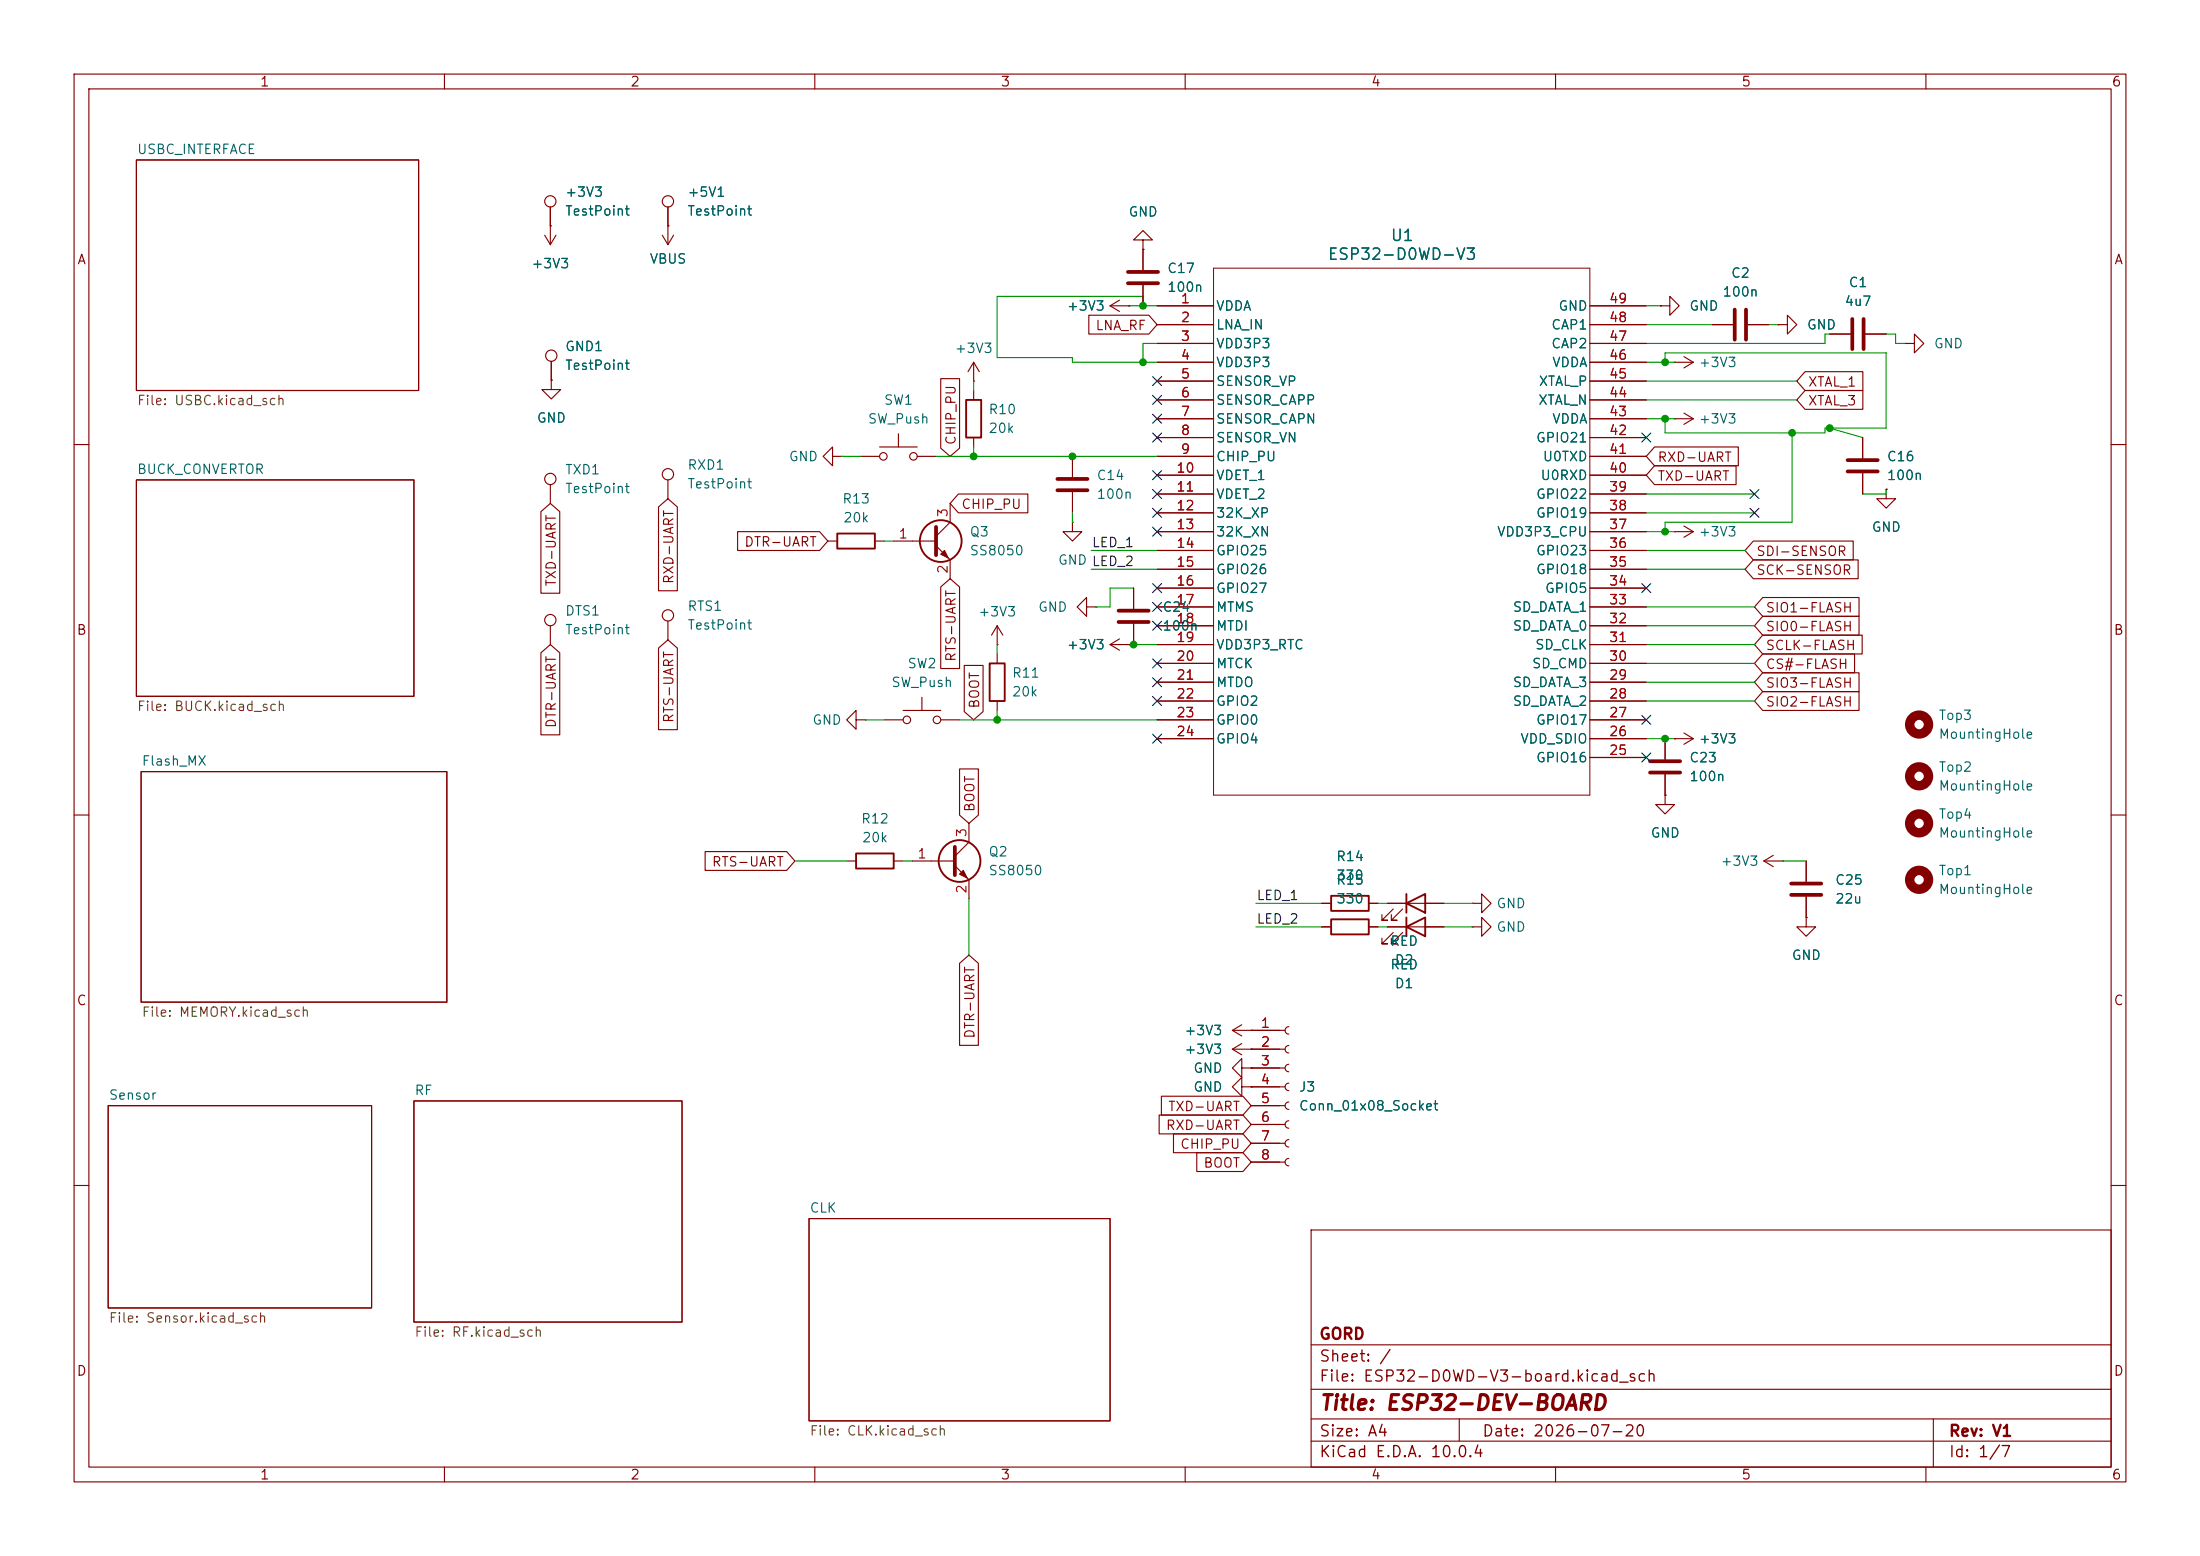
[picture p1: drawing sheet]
<svg xmlns="http://www.w3.org/2000/svg" width="297mm" height="210mm" viewBox="0 0 297 210" stroke-linecap="round" stroke-linejoin="round" font-family="sans-serif">
<g fill="none" stroke="#840000" stroke-width=".15">
<path d="M10 10h277v190h-277zM12 12h273v186h-273zM60 10v2M110 10v2M160 10v2M210 10v2M260 10v2M18.4 21.6h38.1v31.1h-38.1zM73.5 31.8l.8 1.2M74.3 30.5h.1M74.3 27.9v5.1M75.1 31.8l-.8 1.2"/>
<path d="M89.4 31.8l.8 1.2M90.2 30.5h.1M90.2 27.9v5.1M90.9 31.8l-.7 1.2M154.3 32.4h1.3l-1.3-1.3-1.3 1.3h1.3v1.3M154.3 33.7h.1M154.3 33.7v2.7M154.3 38.5v2.8M74.4 51.3v1.3h1.3l-1.3 1.2-1.2-1.2h1.2M74.4 51.3h.1M74.4 48.8v2.5M121.3 58.5v1.8"/>
<path d="M127 51.1h2.5v9.4l-1.2 1.1-1.3-1.1zM131.4 51.4h.1M131.4 48.9l-.7 1.3M131.4 48.9l.8 1.3M131.4 48.9v2.5M131.4 52.7v1.3M131.4 59.1v1.2M147 42.5h8.1l1.1 1.3-1.1 1.3h-8.1zM149.9 41.3l1.2 .7M149.9 41.3h2.5M151.1 40.5l-1.2 .8M152.4 41.3h.1"/>
<path d="M156.2 41.3h7.6M156.2 43.8h7.6M156.2 46.4h7.6M156.2 48.9h7.6M156.2 51.4h7.6M156.2 54h7.6M156.2 56.5h7.6M156.2 59.1h7.6M214.6 41.3h7.6M214.6 43.8h7.6M214.6 46.4h7.6M214.6 48.9h7.6"/>
<path d="M214.6 51.4h7.6M214.6 54h7.6M214.6 56.5h7.6M214.6 59.1h7.6M224.2 41.3h1.2v-1.3l1.3 1.3-1.3 1.2v-1.2M224.2 41.3h.1M226.1 56.5h.1M226.1 48.9h.1M226.1 48.9h2.5M226.1 56.5h2.5M227.3 55.8l1.3 .7M227.3 48.1l1.3 .8"/>
<path d="M228.6 56.5l-1.3 .8M228.6 48.9l-1.3 .8M231.1 43.8h2.8M236 43.8h2.8M240 43.8h1.3v-1.3l1.3 1.3-1.3 1.3v-1.3M240 43.8h.1M243.7 50.2h7.8v2.5h-7.8l-1.1-1.3zM243.7 52.7h7.8v2.5h-7.8l-1.1-1.2zM247 45.1h2.8M251.5 59.1v2.7M251.8 45.1h2.8M257.2 46.4h1.2v-1.3l1.3 1.3-1.3 1.2v-1.2"/>
<path d="M257.2 46.4h.1M10 60h2M18.4 64.8h37.5v29.2h-37.5zM73 69.1l1.3-1.2 1.3 1.2v11h-2.6zM74.3 65.4v2.5M88.9 68.4l1.3-1.1 1.2 1.1v11.3h-2.5zM90.2 64.8v2.5M99.6 71.8h11l1.2 1.2-1.2 1.3h-11zM111.8 73h1.2M112.4 61.6v-1.3l-1.3 1.3 1.3 1.3v-1.3h1.3M113.7 61.6h.1M116.2 61.6h2.5"/>
<path d="M118.1 73h1.3M118.7 60.3h5.1M120.6 73h5.8M123.8 61.6h2.6M126.4 73.7l1.9 1.9v2.5M127 79.2l1.3-1.1 1.2 1.1v11h-2.5zM128.3 67.9v2.6l-1.9 1.9M129.4 66.7h9.4v2.5h-9.4l-1.1-1.3zM144.8 70.5v1.3h1.2l-1.2 1.2-1.3-1.2h1.3M144.8 70.5h.1M144.8 61.6v2.8M144.8 66.4v2.8"/>
<path d="M153 79.4v2.8M156.2 61.6h7.6M156.2 64.1h7.6M156.2 66.7h7.6M156.2 69.2h7.6M156.2 71.8h7.6M156.2 74.3h7.6M156.2 76.8h7.6M156.2 79.4h7.6M214.6 61.6h7.6M214.6 64.1h7.6M214.6 66.7h7.6"/>
<path d="M214.6 69.2h7.6M214.6 71.8h7.6M214.6 74.3h7.6M214.6 76.8h7.6M214.6 79.4h7.6M223.4 60.3h11.3v2.6h-11.3l-1.2-1.3zM223.4 62.9h11v2.5h-11l-1.2-1.3zM226.1 71.8h.1M226.1 71.8h2.5M227.3 71l1.3 .8M228.6 71.8l-1.3 .7M236.7 73h13.5v2.6h-13.5l-1.1-1.3z"/>
<path d="M236.7 75.6h14.2v2.5h-14.2l-1.1-1.3zM251.5 63.9v2.8M254.6 66v1.3h1.3l-1.3 1.3-1.2-1.3h1.2M254.6 66h.1M285 60h2M73 88.1l1.3-1.1 1.3 1.1v11.1h-2.6zM74.3 84.5v2.5M88.9 87.5l1.3-1.1 1.2 1.1v11h-2.5zM90.2 83.8v2.6M115.6 97.2v-1.3l-1.3 1.3 1.3 1.2v-1.2h1.2M116.8 97.2h.1M119.4 97.2h2.5"/>
<path d="M121.9 95.9h5.1M124.5 94.1v1.8M127 97.2h2.5M130.2 89.8h2.5v6.2l-1.3 1.2-1.2-1.2zM134.6 87h.1M134.6 84.5l-.7 1.2M134.6 84.5l.8 1.2M134.6 84.5v2.5M134.6 88.3v1.2M134.6 94.6v1.3M146.7 81.9v-1.3l-1.3 1.3 1.3 1.3v-1.3h1.3M148 81.9h.1"/>
<path d="M149.9 87h2.5M149.9 87l1.2 .8M151.1 86.2l-1.2 .8M152.4 87h.1M153 84.2v2.8M156.2 99.7h7.6M156.2 81.9h7.6M156.2 84.5h7.6M156.2 87h7.6M156.2 89.5h7.6M156.2 92.1h7.6M156.2 94.6h7.6"/>
<path d="M156.2 97.2h7.6M214.6 99.7h7.6M214.6 81.9h7.6M214.6 84.5h7.6M214.6 87h7.6M214.6 89.5h7.6M214.6 92.1h7.6M214.6 94.6h7.6M214.6 97.2h7.6M224.8 99.7v2.8M226.1 99.7h.1M226.1 99.7h2.5"/>
<path d="M227.3 98.9l1.3 .8M228.6 99.7l-1.3 .8M238 85.7h13.4v2.6h-13.4l-1.1-1.3zM238 88.3h12.4v2.5h-12.4l-1.1-1.3zM238 83.2h13v2.5h-13l-1.1-1.2zM238 93.3h13v2.6h-13l-1.1-1.3zM238 90.8h13v2.5h-13l-1.1-1.2zM238 80.6h13v2.6h-13l-1.1-1.3zM10 110h2M19 104.1h41.3v31.2h-41.3zM95.2 114.9h11l1.1 1.3-1.1 1.3h-11zM114.3 116.2h1.3"/>
<path d="M120.6 116.2h1.3M123.2 116.2h5.7M128.9 116.8l1.9 1.9v2.6M129.5 103.8h2.6v6.2l-1.3 1.1-1.3-1.1zM130.8 111.1v2.6l-1.9 1.9M214.6 102.2h7.6M224.8 107.3v1.3h1.3l-1.3 1.3-1.3-1.3h1.3M224.8 107.3h.1M224.8 104.5v2.8M238.1 116.2l1.3 .8M238.1 116.2h2.6M239.4 115.4l-1.3 .8"/>
<path d="M240.7 116.2h.1M243.8 116.2v2.8M285 110h2M129.5 130l1.3-1.1 1.3 1.1v11.1h-2.6zM166.4 139.1h7.1M166.4 139.1l1.2 .7M167.6 138.3l-1.2 .8M168.9 139.1h.1M174 138.6a.5 .5 0 0 0-.5 .5 .5 .5 0 0 0 .5 .5M178.4 121.9h1.3M178.4 125.1h1.3M184.8 121.9h1.3"/>
<path d="M184.8 125.1h1.3M187.3 121.9h7.6M187.3 125.1h7.6M188.1 122.7l-1.5 1.5h.7h-.7v-.8M188.1 125.9l-1.5 1.5h.7h-.7v-.8M189.4 122.7l-1.6 1.5h.8h-.8v-.8M189.4 125.9l-1.6 1.5h.8h-.8v-.8M198.8 121.9h1.2v-1.2l1.3 1.2-1.3 1.3v-1.3M198.8 121.9h.1M198.8 125.1h1.2v-1.3l1.3 1.3-1.3 1.3v-1.3M198.8 125.1h.1M243.8 123.8v1.3h1.3l-1.3 1.3-1.2-1.3h1.2"/>
<path d="M243.8 123.8h.1M243.8 121v2.8M14.6 149.2h35.6v27.3h-35.6zM55.9 148.6h36.2v29.8h-36.2zM156.5 150.5h11.3l1.1 1.3-1.1 1.2h-11.3zM156.8 148h11l1.1 1.2-1.1 1.3h-11zM158.4 153h9.4l1.1 1.3-1.1 1.3h-9.4zM161.6 155.6h6.2l1.1 1.2-1.1 1.3h-6.2zM166.4 141.6l1.2 .8M166.4 141.6h7.1M167.6 146.7v-1.3l-1.2 1.3 1.2 1.3v-1.3h1.3M167.6 144.1v-1.2l-1.2 1.2 1.2 1.3v-1.3h1.3"/>
<path d="M167.6 140.8l-1.2 .8M168.9 146.7h.1M168.9 141.6h.1M168.9 144.1h.1M168.9 144.1h4.6M168.9 146.7h4.6M168.9 149.2h4.6M168.9 151.8h4.6M168.9 154.3h4.6M168.9 156.8h4.6M174 141.1a.5 .5 0 0 0-.5 .5 .5 .5 0 0 0 .5 .5M174 143.6a.5 .5 0 0 0-.5 .5 .5 .5 0 0 0 .5 .6"/>
<path d="M174 146.2a.5 .5 0 0 0-.5 .5 .5 .5 0 0 0 .5 .5M174 148.7a.5 .5 0 0 0-.5 .5 .5 .5 0 0 0 .5 .5M174 151.3a.5 .5 0 0 0-.5 .5 .5 .5 0 0 0 .5 .5M174 153.8a.5 .5 0 0 0-.5 .5 .5 .5 0 0 0 .5 .5M174 156.3a.5 .5 0 0 0-.5 .5 .5 .5 0 0 0 .5 .6M10 160h2M109.2 164.5h40.7v27.3h-40.7zM177 166h108v32h-108zM285 160h2M60 198v2M110 198v2M160 198v2"/>
<path d="M177 194.5h108M177 191.5h108M177 187.5h108M177 181.5h108M197 191.5v3M210 198v2M260 198v2M261 191.5v6.5"/>
<circle cx="74.3" cy="27.2" r=".76"/>
<circle cx="90.2" cy="27.2" r=".76"/>
<circle cx="74.4" cy="48" r=".76"/>
<circle cx="74.3" cy="64.6" r=".76"/>
<circle cx="90.2" cy="64" r=".76"/>
<circle cx="119.3" cy="61.6" r=".51"/>
<circle cx="123.3" cy="61.6" r=".51"/>
<circle cx="74.3" cy="83.7" r=".76"/>
<circle cx="90.2" cy="83.1" r=".76"/>
<circle cx="122.4" cy="97.2" r=".51"/>
<circle cx="126.5" cy="97.2" r=".51"/>
</g>
<g fill="none" stroke="#840000" stroke-width=".25">
<path d="M130.4 54h2.1v5.1h-2.1zM113 72h5.1v2h-5.1zM133.6 89.5h2v5.1h-2zM115.6 115.2h5v2h-5zM179.7 120.9h5.1v2h-5.1zM179.7 124.1h5.1v2h-5.1zM189.9 121.9l2.5-1.2v2.5zM189.9 125.1l2.5-1.3v2.6zM189.9 120.7v2.5M189.9 123.8v2.6"/>
<circle cx="127" cy="73" r="2.82"/>
<circle cx="129.5" cy="116.2" r="2.82"/>
</g>
<path d="M163.8 36.2h50.8v71.1h-50.8z" fill="none" stroke="#840000" stroke-width=".14"/>
<g fill="none" stroke="#840000" stroke-width=".51">
<path d="M152.3 38.2h4M152.3 36.7h4M234.2 41.8v4M235.7 41.8v4M250.1 43.1v4M251.6 43.1v4M126.4 71.1v3.8M142.7 64.6h4.1M142.7 66.2h4.1M249.4 63.6h4.1M249.4 62.1h4.1M151 82.4h4.1"/>
<path d="M151 83.9h4.1M128.9 114.3v3.8M222.8 104.3h4M222.8 102.7h4M241.8 119.3h4.1M241.8 120.8h4.1"/>
</g>
<g fill="none" stroke="#840000" stroke-width="1.3">
<circle cx="259.1" cy="97.8" r="1.27"/>
<circle cx="259.1" cy="104.8" r="1.27"/>
<circle cx="259.1" cy="111.1" r="1.27"/>
<circle cx="259.1" cy="118.7" r="1.27"/>
</g>
<g fill="#840000" stroke="#840000" stroke-width=".15">
<path d="M130 117.5l.6 1-1.1-.5z"/>
<path d="M127.5 74.3l.5 1-1-.5z"/>
</g>
<g fill="none" stroke="#009600" stroke-width=".15">
<path d="M131.4 51.4v1.3M152.4 41.3h3.8M154.3 41.3v-1.3h-19.7v8.3h10.2v.6h11.4M156.2 46.4h-1.9v2.5M222.2 41.3h2M222.2 48.9h3.9M222.2 43.8h8.9M222.2 56.5h3.9M222.2 51.4h20.4M222.2 54h20.4M224.8 48.9v-1.3h29.8v10.2h-8.2v.6h-21.6v-1.9M238.8 43.8h1.2"/>
<path d="M241.9 58.4v12.1h-17.1v1.3M247 45.1h-.6v1.3h-24.2M247 57.8l4.5 1.3M254.6 45.1h1.3v1.3h1.3M113.7 61.6h2.5M119.4 73h1.2M126.4 61.6h29.8M131.4 60.3v1.3M144.8 69.2v1.3M147.3 76.8h8.9M147.3 74.3h8.9M153 79.4h-3.1v2.5h-1.9"/>
<path d="M222.2 69.2h14.7M222.2 66.7h14.7M222.2 76.8h13.4M222.2 74.3h13.4M222.2 71.8h3.9M254.6 66v.7h-3.1M116.8 97.2h2.6M129.5 97.2h26.7M134.6 87v1.3M134.6 95.9v1.3M152.4 87h3.8M222.2 89.5h14.7"/>
<path d="M222.2 94.6h14.7M222.2 92.1h14.7M222.2 99.7h3.9M222.2 81.9h14.7M222.2 87h14.7M222.2 84.5h14.7M107.3 116.2h7M121.9 116.2h1.3M240.7 116.2h3.1M130.8 121.3v7.6M169.5 125.1h8.9M169.5 121.9h8.9"/>
<path d="M186.1 125.1h1.2M186.1 121.9h1.2M194.9 125.1h3.9M194.9 121.9h3.9"/>
</g>
<g fill="none" stroke="#000084" stroke-width=".15">
<path d="M155.6 50.8l1.2 1.2M155.6 58.4l1.2 1.3M155.6 55.9l1.2 1.2M155.6 53.4l1.2 1.2M156.8 50.8l-1.2 1.2M156.8 58.4l-1.2 1.3M156.8 55.9l-1.2 1.2M156.8 53.4l-1.2 1.2M221.6 58.4l1.3 1.3M222.9 58.4l-1.3 1.3M155.6 63.5l1.2 1.2M155.6 68.6l1.2 1.2"/>
<path d="M155.6 66.1l1.2 1.2M155.6 71.1l1.2 1.3M155.6 78.8l1.2 1.2M156.8 63.5l-1.2 1.2M156.8 68.6l-1.2 1.2M156.8 66.1l-1.2 1.2M156.8 71.1l-1.2 1.3M156.8 78.8l-1.2 1.2M221.6 78.8l1.3 1.2M222.9 78.8l-1.3 1.2M236.2 66.1l1.3 1.2M236.2 68.6l1.3 1.2"/>
<path d="M237.5 66.1l-1.3 1.2M237.5 68.6l-1.3 1.2M155.6 94l1.2 1.2M155.6 88.9l1.2 1.2M155.6 81.3l1.2 1.2M155.6 91.5l1.2 1.2M155.6 99.1l1.2 1.2M155.6 83.8l1.2 1.3M156.8 94l-1.2 1.2M156.8 88.9l-1.2 1.2M156.8 81.3l-1.2 1.2M156.8 91.5l-1.2 1.2"/>
<path d="M156.8 99.1l-1.2 1.2M156.8 83.8l-1.2 1.3M221.6 96.5l1.3 1.3M222.9 96.5l-1.3 1.3M221.6 101.6l1.3 1.2M222.9 101.6l-1.3 1.2"/>
</g>
<g fill="#009600" stroke="#009600" stroke-width=".14">
<circle cx="154.3" cy="48.9" r=".46"/>
<circle cx="144.8" cy="61.6" r=".46"/>
<circle cx="154.3" cy="41.3" r=".46"/>
<circle cx="247" cy="57.8" r=".46"/>
<circle cx="224.8" cy="48.9" r=".46"/>
<circle cx="241.9" cy="58.4" r=".46"/>
<circle cx="153" cy="87" r=".46"/>
<circle cx="134.6" cy="97.2" r=".46"/>
<circle cx="224.8" cy="56.5" r=".46"/>
<circle cx="224.8" cy="71.8" r=".46"/>
<circle cx="224.8" cy="99.7" r=".46"/>
<circle cx="131.4" cy="61.6" r=".46"/>
</g>
<text font-size="2" fill="#840000" x="178" y="190.8">Title: ESP32-DEV-BOARD</text>
<g font-size="1.5" fill="#006464">
<text x="179.1" y="35.5">ESP32-D0WD-V3</text>
<text x="187.6" y="32.9">U1</text>
</g>
<g font-size="1.5" fill="#840000">
<text x="178" y="184.2">Sheet: /</text>
<text x="178" y="181.2">GORD</text>
<text x="178" y="186.9">File: ESP32-D0WD-V3-board.kicad_sch</text>
<text x="178" y="197.1">KiCad E.D.A. 10.0.4</text>
<text x="178" y="194.3">Size: A4</text>
<text x="200" y="194.3">Date: 2026-07-20</text>
<text x="263" y="194.3">Rev: V1</text>
<text x="263" y="197.1">Id: 1/7</text>
</g>
<g font-size="1.3" fill="#840000">
<text x="35" y="12">1</text>
<text x="85" y="12">2</text>
<text x="135" y="12">3</text>
<text x="185" y="12">4</text>
<text x="235" y="12">5</text>
<text x="285" y="12">6</text>
<text x="10.3" y="36">A</text>
<text x="285.3" y="36">A</text>
<text x="147.8" y="44.9">LNA_RF</text>
<text x="244" y="52.5">XTAL_1</text>
<text x="244" y="55">XTAL_3</text>
<text x="129.3" y="60.2" transform="rotate(-90 129.3 60.2)">CHIP_PU</text>
<text x="223.7" y="62.7">RXD-UART</text>
<text x="223.7" y="65.2">TXD-UART</text>
<text x="129.7" y="69">CHIP_PU</text>
<text x="100.4" y="74.1">DTR-UART</text>
<text x="237" y="75.4">SDI-SENSOR</text>
<text x="237" y="77.9">SCK-SENSOR</text>
<text x="75.4" y="79.3" transform="rotate(-90 75.4 79.3)">TXD-UART</text>
<text x="91.2" y="78.9" transform="rotate(-90 91.2 78.9)">RXD-UART</text>
<text x="238.3" y="83">SIO1-FLASH</text>
<text x="10.3" y="86">B</text>
<text x="129.3" y="89.4" transform="rotate(-90 129.3 89.4)">RTS-UART</text>
<text x="238.3" y="88.1">SCLK-FLASH</text>
<text x="238.3" y="85.5">SIO0-FLASH</text>
<text x="285.3" y="86">B</text>
<text x="132.5" y="95.7" transform="rotate(-90 132.5 95.7)">BOOT</text>
<text x="238.3" y="90.6">CS#-FLASH</text>
<text x="238.3" y="95.7">SIO2-FLASH</text>
<text x="238.3" y="93.1">SIO3-FLASH</text>
<text x="75.4" y="98.4" transform="rotate(-90 75.4 98.4)">DTR-UART</text>
<text x="91.2" y="97.7" transform="rotate(-90 91.2 97.7)">RTS-UART</text>
<text x="131.9" y="109.7" transform="rotate(-90 131.9 109.7)">BOOT</text>
<text x="96" y="117.3">RTS-UART</text>
<text x="10.3" y="136">C</text>
<text x="285.3" y="136">C</text>
<text x="131.9" y="140.3" transform="rotate(-90 131.9 140.3)">DTR-UART</text>
<text x="157.3" y="152.8">RXD-UART</text>
<text x="157.6" y="150.3">TXD-UART</text>
<text x="159.2" y="155.4">CHIP_PU</text>
<text x="162.4" y="157.9">BOOT</text>
<text x="10.3" y="186">D</text>
<text x="285.3" y="186">D</text>
<text x="35" y="200">1</text>
<text x="85" y="200">2</text>
<text x="135" y="200">3</text>
<text x="185" y="200">4</text>
<text x="235" y="200">5</text>
<text x="285" y="200">6</text>
</g>
<g font-size="1.3" fill="#006464">
<text x="18.4" y="21.1">USBC_INTERFACE</text>
<text x="76.2" y="29.4">TestPoint</text>
<text x="76.2" y="26.9">+3V3</text>
<text x="92.7" y="29.4">TestPoint</text>
<text x="92.7" y="26.9">+5V1</text>
<text x="152.3" y="29.5">GND</text>
<text x="87.6" y="35.9">VBUS</text>
<text x="71.7" y="36.5">+3V3</text>
<text x="157.5" y="39.7">100n</text>
<text x="157.5" y="37.2">C17</text>
<text x="232.5" y="40.3">100n</text>
<text x="233.6" y="37.8">C2</text>
<text x="248.9" y="41.6">4u7</text>
<text x="249.5" y="39.1">C1</text>
<text x="76.2" y="47.7">GND1</text>
<text x="128.8" y="48">+3V3</text>
<text x="143.9" y="42.2">+3V3</text>
<text x="164.1" y="42.2">VDDA</text>
<text x="164.1" y="44.8">LNA_IN</text>
<text x="164.1" y="47.3">VDD3P3</text>
<text x="209.3" y="47.3">CAP2</text>
<text x="209.3" y="44.8">CAP1</text>
<text x="210.3" y="42.2">GND</text>
<text x="228" y="42.2">GND</text>
<text x="243.8" y="44.8">GND</text>
<text x="261" y="47.3">GND</text>
<text x="76.2" y="50.2">TestPoint</text>
<text x="164.1" y="49.9">VDD3P3</text>
<text x="164.1" y="52.4">SENSOR_VP</text>
<text x="207.6" y="52.4">XTAL_P</text>
<text x="209.5" y="49.9">VDDA</text>
<text x="229.2" y="49.9">+3V3</text>
<text x="72.4" y="57.4">GND</text>
<text x="117.1" y="57.5">SW_Push</text>
<text x="119.2" y="54.9">SW1</text>
<text x="133.4" y="58.8">20k</text>
<text x="133.4" y="56.2">R10</text>
<text x="164.1" y="54.9">SENSOR_CAPP</text>
<text x="164.1" y="57.5">SENSOR_CAPN</text>
<text x="207.6" y="54.9">XTAL_N</text>
<text x="209.5" y="57.5">VDDA</text>
<text x="229.2" y="57.5">+3V3</text>
<text x="18.4" y="64.3">BUCK_CONVERTOR</text>
<text x="76.2" y="64.3">TXD1</text>
<text x="92.7" y="63.7">RXD1</text>
<text x="106.4" y="62.6">GND</text>
<text x="148" y="65.1">C14</text>
<text x="164.1" y="60">SENSOR_VN</text>
<text x="164.1" y="62.6">CHIP_PU</text>
<text x="164.1" y="65.1">VDET_1</text>
<text x="207.3" y="60">GPIO21</text>
<text x="207.9" y="65.1">U0RXD</text>
<text x="208.2" y="62.6">U0TXD</text>
<text x="254.6" y="65.1">100n</text>
<text x="254.6" y="62.6">C16</text>
<text x="76.2" y="66.9">TestPoint</text>
<text x="92.7" y="66.2">TestPoint</text>
<text x="113.6" y="68.3">R13</text>
<text x="113.7" y="70.8">20k</text>
<text x="148" y="67.6">100n</text>
<text x="164.1" y="67.6">VDET_2</text>
<text x="164.1" y="70.2">32K_XP</text>
<text x="207.3" y="70.2">GPIO19</text>
<text x="207.3" y="67.6">GPIO22</text>
<text x="130.8" y="72.7">Q3</text>
<text x="130.8" y="75.3">SS8050</text>
<text x="142.7" y="76.5">GND LED_2</text>
<text x="164.1" y="72.7">32K_XN</text>
<text x="164.1" y="75.3">GPIO25</text>
<text x="164.1" y="77.8">GPIO26</text>
<text x="202" y="72.7">VDD3P3_CPU</text>
<text x="207.3" y="77.8">GPIO18</text>
<text x="207.3" y="75.3">GPIO23</text>
<text x="229.2" y="72.7">+3V3</text>
<text x="252.6" y="72.1">GND</text>
<text x="76.2" y="83.4">DTS1</text>
<text x="92.7" y="82.8">RTS1</text>
<text x="132" y="83.5">+3V3</text>
<text x="140.1" y="82.9">GND</text>
<text x="156.9" y="82.9">C24</text>
<text x="164.1" y="80.3">GPIO27</text>
<text x="164.1" y="82.9">MTMS</text>
<text x="204.1" y="82.9">SD_DATA_1</text>
<text x="208.5" y="80.3">GPIO5</text>
<text x="76.2" y="85.9">TestPoint</text>
<text x="92.7" y="85.3">TestPoint</text>
<text x="143.9" y="88">+3V3</text>
<text x="156.9" y="85.4">100n</text>
<text x="164.1" y="85.4">MTDI</text>
<text x="164.1" y="88">VDD3P3_RTC</text>
<text x="204.1" y="85.4">SD_DATA_0</text>
<text x="207.2" y="88">SD_CLK</text>
<text x="120.2" y="93">SW_Push</text>
<text x="122.4" y="90.5">SW2</text>
<text x="136.5" y="94.3">20k</text>
<text x="136.5" y="91.8">R11</text>
<text x="164.1" y="90.5">MTCK</text>
<text x="164.1" y="93">MTDO</text>
<text x="164.1" y="95.6">GPIO2</text>
<text x="204.1" y="95.6">SD_DATA_2</text>
<text x="204.1" y="93">SD_DATA_3</text>
<text x="206.7" y="90.5">SD_CMD</text>
<text x="109.6" y="98.1">GND</text>
<text x="164.1" y="98.1">GPIO0</text>
<text x="164.1" y="100.7">GPIO4</text>
<text x="205.2" y="100.7">VDD_SDIO</text>
<text x="207.3" y="98.1">GPIO17</text>
<text x="229.2" y="100.7">+3V3</text>
<text x="261.6" y="97.5">Top3</text>
<text x="261.6" y="100">MountingHole</text>
<text x="19" y="103.7">Flash_MX</text>
<text x="207.3" y="103.2">GPIO16</text>
<text x="228" y="105.7">100n</text>
<text x="228" y="103.2">C23</text>
<text x="261.6" y="104.5">Top2</text>
<text x="261.6" y="107">MountingHole</text>
<text x="116.2" y="111.5">R12</text>
<text x="222.8" y="113.4">GND</text>
<text x="261.6" y="110.8">Top4</text>
<text x="261.6" y="113.4">MountingHole</text>
<text x="116.3" y="114">20k</text>
<text x="133.4" y="115.9">Q2</text>
<text x="133.4" y="118.4">SS8050</text>
<text x="180.3" y="116.5">R14</text>
<text x="180.3" y="119.7">R15</text>
<text x="180.3" y="119.1">330</text>
<text x="232.2" y="117.2">+3V3</text>
<text x="247.7" y="119.7">C25</text>
<text x="261.6" y="118.4">Top1</text>
<text x="180.3" y="122.3">330</text>
<text x="201.9" y="122.9">GND</text>
<text x="247.7" y="122.3">22u</text>
<text x="261.6" y="121">MountingHole</text>
<text x="187.6" y="128">RED</text>
<text x="187.6" y="131.1">RED</text>
<text x="188.2" y="130.5">D2</text>
<text x="201.9" y="126.1">GND</text>
<text x="241.8" y="129.9">GND</text>
<text x="188.2" y="133.7">D1</text>
<text x="159.8" y="142.6">+3V3</text>
<text x="159.8" y="140">+3V3</text>
<text x="14.6" y="148.7">Sensor</text>
<text x="55.9" y="148.1">RF</text>
<text x="161" y="147.7">GND</text>
<text x="161" y="145.1">GND</text>
<text x="175.3" y="147.7">J3</text>
<text x="175.3" y="150.2">Conn_01x08_Socket</text>
<text x="109.2" y="164">CLK</text>
</g>
<g font-size="1.3" fill="#a90000">
<text x="159.3" y="41.2">1</text>
<text x="217.1" y="41.2">49</text>
<text x="159.3" y="43.8">2</text>
<text x="159.3" y="46.3">3</text>
<text x="217.1" y="46.3">47</text>
<text x="217.1" y="43.8">48</text>
<text x="159.3" y="48.9">4</text>
<text x="159.3" y="51.4">5</text>
<text x="159.3" y="53.9">6</text>
<text x="217.1" y="53.9">44</text>
<text x="217.1" y="51.4">45</text>
<text x="217.1" y="48.9">46</text>
<text x="159.3" y="56.5">7</text>
<text x="159.3" y="59">8</text>
<text x="217.1" y="59">42</text>
<text x="217.1" y="56.5">43</text>
<text x="158.7" y="64.1">10</text>
<text x="159.3" y="61.6">9</text>
<text x="217.1" y="64.1">40</text>
<text x="217.1" y="61.6">41</text>
<text x="128.2" y="69.9" transform="rotate(-90 128.2 69.9)">3</text>
<text x="158.7" y="66.6">11</text>
<text x="158.7" y="69.2">12</text>
<text x="158.7" y="71.7">13</text>
<text x="217.1" y="71.7">37</text>
<text x="217.1" y="69.2">38</text>
<text x="217.1" y="66.6">39</text>
<text x="121.2" y="73">1</text>
<text x="128.2" y="77.5" transform="rotate(-90 128.2 77.5)">2</text>
<text x="158.7" y="74.3">14</text>
<text x="158.7" y="76.8">15</text>
<text x="217.1" y="76.8">35</text>
<text x="217.1" y="74.3">36</text>
<text x="158.7" y="79.3">16</text>
<text x="158.7" y="81.9">17</text>
<text x="217.1" y="81.9">33</text>
<text x="217.1" y="79.3">34</text>
<text x="158.7" y="84.4">18</text>
<text x="158.7" y="87">19</text>
<text x="158.7" y="89.5">20</text>
<text x="217.1" y="89.5">30</text>
<text x="217.1" y="87">31</text>
<text x="217.1" y="84.4">32</text>
<text x="158.7" y="92">21</text>
<text x="158.7" y="94.6">22</text>
<text x="217.1" y="94.6">28</text>
<text x="217.1" y="92">29</text>
<text x="158.7" y="97.1">23</text>
<text x="158.7" y="99.7">24</text>
<text x="217.1" y="99.7">26</text>
<text x="217.1" y="97.1">27</text>
<text x="217.1" y="102.2">25</text>
<text x="130.8" y="113.1" transform="rotate(-90 130.8 113.1)">3</text>
<text x="123.8" y="116.2">1</text>
<text x="130.8" y="120.7" transform="rotate(-90 130.8 120.7)">2</text>
<text x="170.1" y="139">1</text>
<text x="170.1" y="141.6">2</text>
<text x="170.1" y="144.1">3</text>
<text x="170.1" y="146.7">4</text>
<text x="170.1" y="149.2">5</text>
<text x="170.1" y="151.7">6</text>
<text x="170.1" y="154.3">7</text>
<text x="170.1" y="156.8">8</text>
</g>
<g font-size="1.3" fill="#725600">
<text x="18.4" y="55">File: USBC.kicad_sch</text>
<text x="18.4" y="96.3">File: BUCK.kicad_sch</text>
<text x="19" y="137.6">File: MEMORY.kicad_sch</text>
<text x="14.6" y="178.8">File: Sensor.kicad_sch</text>
<text x="55.9" y="180.7">File: RF.kicad_sch</text>
<text x="109.2" y="194.1">File: CLK.kicad_sch</text>
</g>
<g font-size="1.3" fill="#0f0f0f">
<text x="147.3" y="74.2">LED_1</text>
<text x="169.5" y="125">LED_2</text>
<text x="169.5" y="121.8">LED_1</text>
</g>
</svg>
